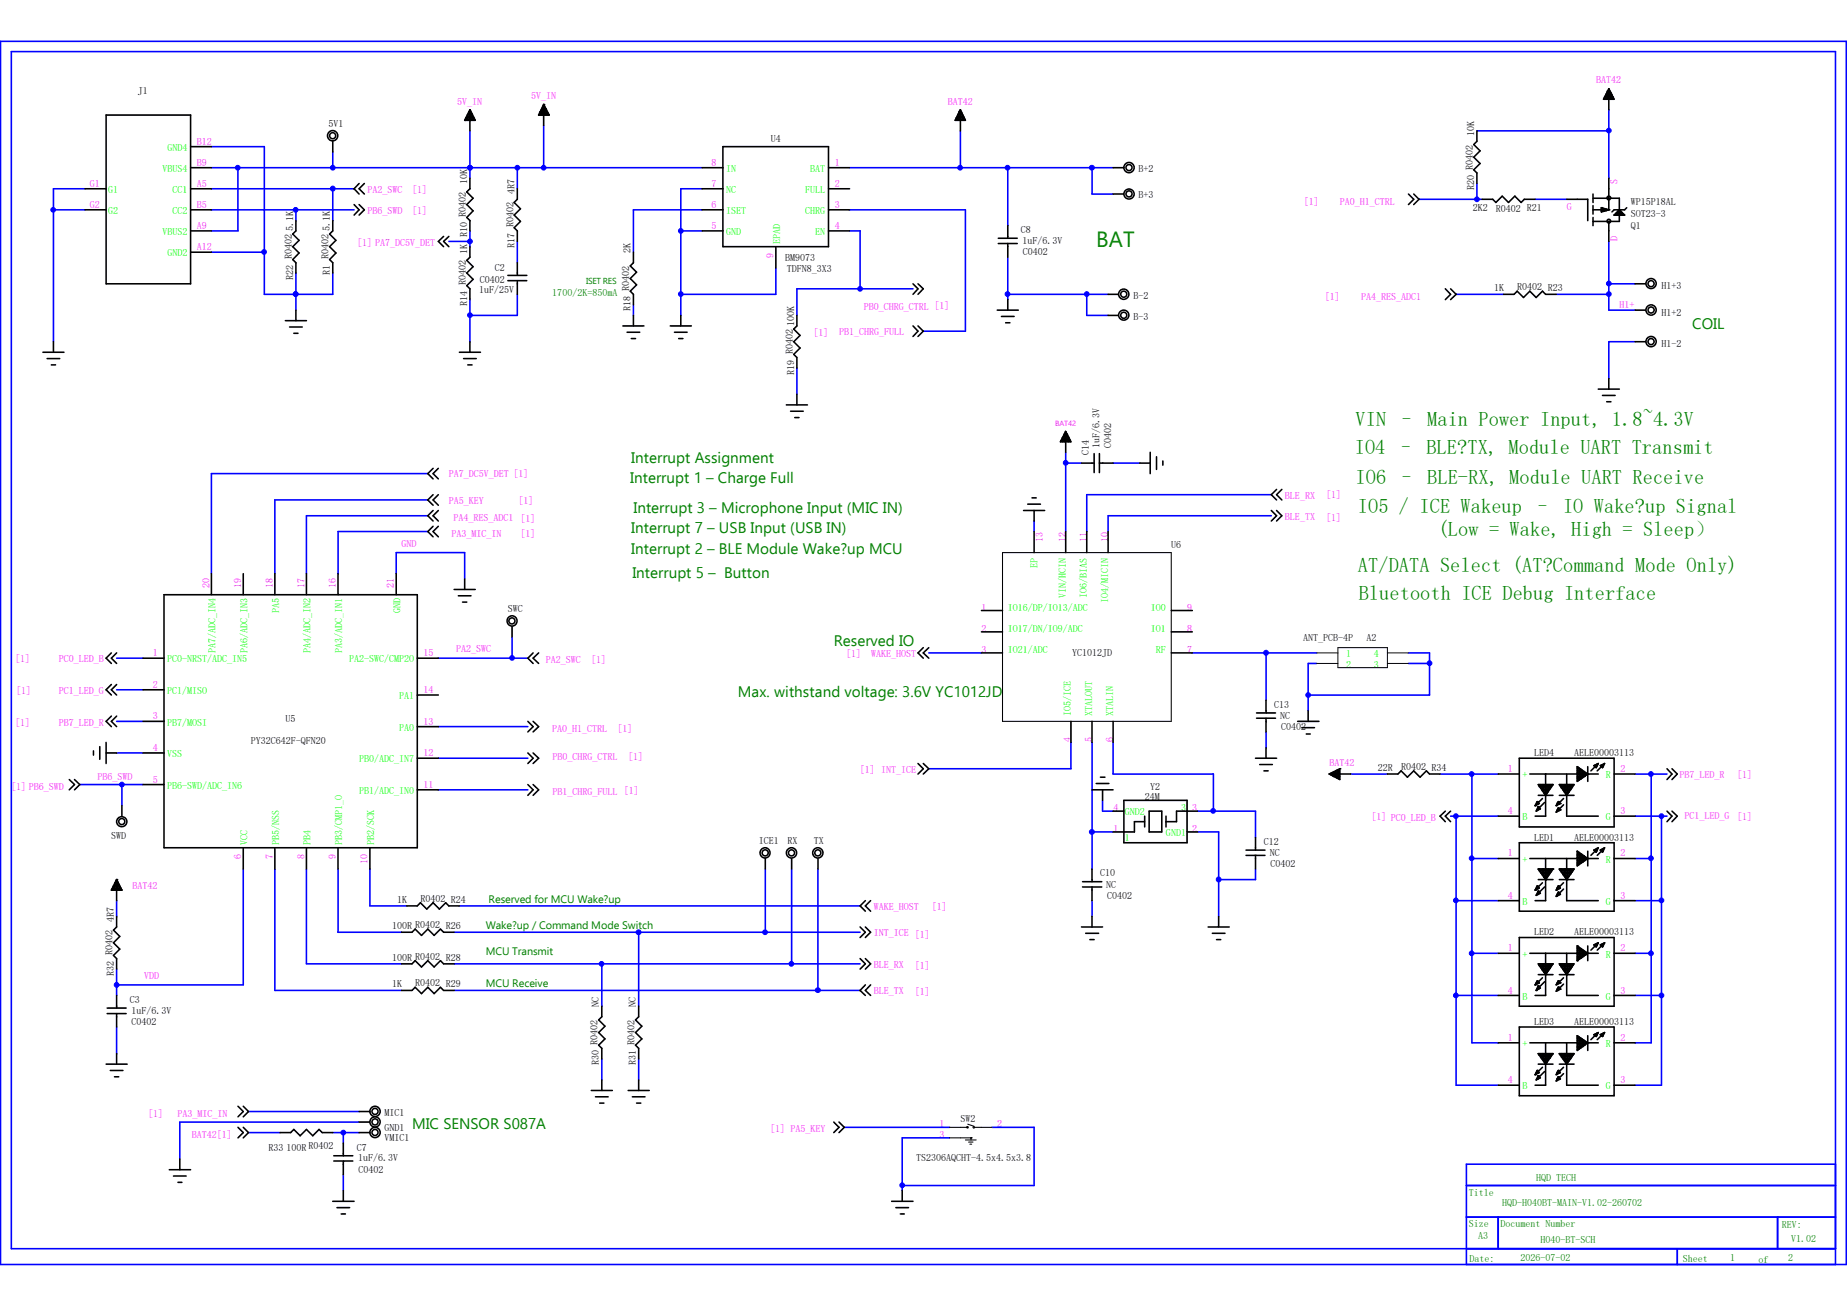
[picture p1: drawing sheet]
<svg xmlns="http://www.w3.org/2000/svg" width="297mm" height="210mm" viewBox="0 0 297 210" stroke-linecap="round" stroke-linejoin="round" font-family="sans-serif">
<g fill="none" stroke="#00f" stroke-width=".25">
<path d="M.1 6.6h296.8v196.7h-296.8zM258.7 17.7v11M8.6 33.7h5.1M13.7 30.4h-5.1v24.5M34 23.6h8.5v23.7h11v-3.4M34 27h78.9M34 30.4h22.9M34 33.7h22.9M38.3 27v10.1h-4.3M47.6 33.7v1.8M53.5 24.4v2.6M53.5 30.4v5.1"/>
<path d="M72.2 38.8h3.4M75.6 27h.1M75.6 21v7.7M75.6 37.1v2.6M83.2 27v3.4M83.2 38.8v3.4M87.4 20.2v6.8M109.5 37.1h3.4M112.9 30.4h-3.4v20.3M112.9 33.7h-11v6.9M136.6 27h42.4M136.6 37.1h1.7v9.3"/>
<path d="M136.6 33.7h18.6v19.6h-6.7M154.4 21v6M162.1 27v9.3M175.6 27v4.2h3.4M228.2 32h10.1M237.5 29.5v2.5M237.5 21h21.2M246.8 32h5.1M258.7 38.8v11.1h4.2M34 40.6h8.5M47.6 47.3h.1M47.6 43.9v6"/>
<path d="M75.6 48.2v6.7M83.2 47.3v3.4h-7.6M101.9 49v1.7M124.8 43.1v4.2h-15.3M128.1 59.2v4.2M146.8 46.4h-18.7v4.3M162.1 47.3h16.1M162.1 41.4v6.8M174.8 47.3v3.4h3.4M234.1 47.3h7.7M250.2 47.3h8.5M258.7 45.6h4.2"/>
<path d="M262.9 54.9h-4.2v6M68.8 76.2h-34.8v16M171.4 72.7v12.8M171.4 74.5h2.5M179 74.5h4.3M204.4 79.5h-29.6v6M63.7 92.2v-3.3h11v4.2M68.8 85.5h-14.4v6.7M68.8 82.9h-19.5v9.3M68.8 80.4h-24.6v11.8M166.3 83.8v1.7M204.4 82.9h-26.2v2.6"/>
<path d="M18.8 105.8h4.2M18.8 110.9h4.2M18.8 116h4.2M70.5 116.8h14.4M70.5 105.8h14.4M82.3 102.4v3.4M149.4 105h8.4M172.2 119.4v4.2h-22.8M175.6 119.4v20.3M179 119.4v5.1h16.1v5.9M191.7 105h20M203.6 105v7.6"/>
<path d="M203.6 117.7v2.5M211.7 106.7h-1.3v7.6M226.5 106.7h3.4M226.5 105h3.4v6.8h-19.5M12.8 126.2h10.2M18.8 121.1h4.2M19.6 126.2v3.3M39.1 139.7v18.7h-20.3M44.2 139.7v19.6h20.4M49.3 139.7v15.3h15.3M54.4 139.7v10.2h10.2M59.5 139.7v6h5.9"/>
<path d="M70.5 127h14.4M70.5 121.9h14.4M123.1 139.7v10.2M127.3 139.7v15.3M131.5 139.7v19.6M175.6 133.8h3.4M177.3 128.7v1.7h1.7M192.6 133.8h3.4v13.6M192.6 130.4h9.3v4.3M201.9 139.7v1.7h-5.9M217.2 124.5h5.9M231.6 124.5h9.3"/>
<path d="M233.3 131.2h7.6M234.1 131.2v43.3h6.8M236.7 124.5v43.2h4.2M236.7 138h4.2M262.9 124.5h5.2M262.9 131.2h5.2M262.9 138h2.6M265.5 124.5v43.2h-2.6M267.2 131.2v43.3h-4.3M18.8 144.8v2.6M18.8 155.8v4.3M73 155h65.3"/>
<path d="M73 159.3h65.3M73 149.9h65.3M73.9 145.7h64.4M96.8 155v6.8M102.7 149.9v11.9M175.6 144.8v2.6M234.1 144.8h6.8M236.7 153.3h4.2M262.9 153.3h2.6M262.9 144.8h4.3M18.8 165.1v4.3M40 178.7h17.7"/>
<path d="M96.8 170.3v3.4M102.7 170.3v3.4M234.1 160.1h6.8M262.9 160.1h4.3M40 182.1h5M53.5 182.1h4.2M55.2 182.1v1.7M55.2 188.9v2.5M57.7 180.4h-28.8v6M135.8 181.3h16.9M152.7 183h-7.6v8.4M159.5 181.3h6.8v9.3h-21.2"/>
<path d="M235.8 190.6h59.3M235.8 195.7h59.3M240.9 195.7v5.1M285.8 195.7v5.1M295.1 187.2h-59.3v16.1M269.7 200.8v2.5M295.1 200.8h-293.3v-192.5h293.3v195"/>
</g>
<circle cx="75.6" cy="38.8" r=".38" fill="#00f"/>
<circle cx="75.6" cy="38.8" r=".38" fill="none" stroke="#00f" stroke-width=".16"/>
<circle cx="75.6" cy="27" r=".38" fill="#00f"/>
<circle cx="75.6" cy="27" r=".38" fill="none" stroke="#00f" stroke-width=".16"/>
<circle cx="42.5" cy="40.5" r=".38" fill="#00f"/>
<circle cx="42.5" cy="40.5" r=".38" fill="none" stroke="#00f" stroke-width=".16"/>
<circle cx="38.2" cy="27" r=".38" fill="#00f"/>
<circle cx="38.2" cy="27" r=".38" fill="none" stroke="#00f" stroke-width=".16"/>
<circle cx="53.5" cy="30.3" r=".39" fill="#00f"/>
<circle cx="53.5" cy="30.3" r=".39" fill="none" stroke="#00f" stroke-width=".16"/>
<circle cx="47.5" cy="33.7" r=".38" fill="#00f"/>
<circle cx="47.5" cy="33.7" r=".38" fill="none" stroke="#00f" stroke-width=".16"/>
<circle cx="75.6" cy="27" r=".38" fill="#00f"/>
<circle cx="75.6" cy="27" r=".38" fill="none" stroke="#00f" stroke-width=".16"/>
<circle cx="53.5" cy="27" r=".38" fill="#00f"/>
<circle cx="53.5" cy="27" r=".38" fill="none" stroke="#00f" stroke-width=".16"/>
<circle cx="47.5" cy="47.3" r=".38" fill="#00f"/>
<circle cx="47.5" cy="47.3" r=".38" fill="none" stroke="#00f" stroke-width=".16"/>
<circle cx="75.6" cy="50.7" r=".38" fill="#00f"/>
<circle cx="75.6" cy="50.7" r=".38" fill="none" stroke="#00f" stroke-width=".16"/>
<circle cx="18.8" cy="158.4" r=".38" fill="#00f"/>
<circle cx="18.8" cy="158.4" r=".38" fill="none" stroke="#00f" stroke-width=".16"/>
<circle cx="154.4" cy="27" r=".38" fill="#00f"/>
<circle cx="154.4" cy="27" r=".38" fill="none" stroke="#00f" stroke-width=".16"/>
<circle cx="138.3" cy="46.4" r=".38" fill="#00f"/>
<circle cx="138.3" cy="46.4" r=".38" fill="none" stroke="#00f" stroke-width=".16"/>
<circle cx="162" cy="27" r=".38" fill="#00f"/>
<circle cx="162" cy="27" r=".38" fill="none" stroke="#00f" stroke-width=".16"/>
<circle cx="175.6" cy="27" r=".39" fill="#00f"/>
<circle cx="175.6" cy="27" r=".39" fill="none" stroke="#00f" stroke-width=".16"/>
<circle cx="162" cy="47.3" r=".38" fill="#00f"/>
<circle cx="162" cy="47.3" r=".38" fill="none" stroke="#00f" stroke-width=".16"/>
<circle cx="174.8" cy="47.3" r=".38" fill="#00f"/>
<circle cx="174.8" cy="47.3" r=".38" fill="none" stroke="#00f" stroke-width=".16"/>
<circle cx="55.2" cy="182.1" r=".38" fill="#00f"/>
<circle cx="55.2" cy="182.1" r=".38" fill="none" stroke="#00f" stroke-width=".16"/>
<circle cx="8.6" cy="33.7" r=".38" fill="#00f"/>
<circle cx="8.6" cy="33.7" r=".38" fill="none" stroke="#00f" stroke-width=".16"/>
<circle cx="258.7" cy="47.3" r=".38" fill="#00f"/>
<circle cx="258.7" cy="47.3" r=".38" fill="none" stroke="#00f" stroke-width=".16"/>
<circle cx="237.5" cy="32" r=".38" fill="#00f"/>
<circle cx="237.5" cy="32" r=".38" fill="none" stroke="#00f" stroke-width=".16"/>
<circle cx="258.7" cy="21" r=".38" fill="#00f"/>
<circle cx="258.7" cy="21" r=".38" fill="none" stroke="#00f" stroke-width=".16"/>
<circle cx="258.7" cy="45.6" r=".38" fill="#00f"/>
<circle cx="258.7" cy="45.6" r=".38" fill="none" stroke="#00f" stroke-width=".16"/>
<circle cx="83.2" cy="27" r=".38" fill="#00f"/>
<circle cx="83.2" cy="27" r=".38" fill="none" stroke="#00f" stroke-width=".16"/>
<circle cx="87.4" cy="27" r=".38" fill="#00f"/>
<circle cx="87.4" cy="27" r=".38" fill="none" stroke="#00f" stroke-width=".16"/>
<circle cx="82.3" cy="105.8" r=".38" fill="#00f"/>
<circle cx="82.3" cy="105.8" r=".38" fill="none" stroke="#00f" stroke-width=".16"/>
<circle cx="19.6" cy="126.2" r=".38" fill="#00f"/>
<circle cx="19.6" cy="126.2" r=".38" fill="none" stroke="#00f" stroke-width=".16"/>
<circle cx="109.5" cy="37.1" r=".38" fill="#00f"/>
<circle cx="109.5" cy="37.1" r=".38" fill="none" stroke="#00f" stroke-width=".16"/>
<circle cx="171.4" cy="74.4" r=".38" fill="#00f"/>
<circle cx="171.4" cy="74.4" r=".38" fill="none" stroke="#00f" stroke-width=".16"/>
<circle cx="229.9" cy="106.6" r=".38" fill="#00f"/>
<circle cx="229.9" cy="106.6" r=".38" fill="none" stroke="#00f" stroke-width=".16"/>
<circle cx="123" cy="149.9" r=".38" fill="#00f"/>
<circle cx="123" cy="149.9" r=".38" fill="none" stroke="#00f" stroke-width=".16"/>
<circle cx="127.3" cy="155" r=".38" fill="#00f"/>
<circle cx="127.3" cy="155" r=".38" fill="none" stroke="#00f" stroke-width=".16"/>
<circle cx="131.5" cy="159.2" r=".39" fill="#00f"/>
<circle cx="131.5" cy="159.2" r=".39" fill="none" stroke="#00f" stroke-width=".16"/>
<circle cx="210.4" cy="111.8" r=".38" fill="#00f"/>
<circle cx="210.4" cy="111.8" r=".38" fill="none" stroke="#00f" stroke-width=".16"/>
<circle cx="47.5" cy="47.3" r=".38" fill="#00f"/>
<circle cx="47.5" cy="47.3" r=".38" fill="none" stroke="#00f" stroke-width=".16"/>
<circle cx="175.6" cy="133.8" r=".39" fill="#00f"/>
<circle cx="175.6" cy="133.8" r=".39" fill="none" stroke="#00f" stroke-width=".16"/>
<circle cx="195.1" cy="130.4" r=".38" fill="#00f"/>
<circle cx="195.1" cy="130.4" r=".38" fill="none" stroke="#00f" stroke-width=".16"/>
<circle cx="196" cy="141.4" r=".39" fill="#00f"/>
<circle cx="196" cy="141.4" r=".39" fill="none" stroke="#00f" stroke-width=".16"/>
<circle cx="203.6" cy="105" r=".39" fill="#00f"/>
<circle cx="203.6" cy="105" r=".39" fill="none" stroke="#00f" stroke-width=".16"/>
<circle cx="96.7" cy="155" r=".38" fill="#00f"/>
<circle cx="96.7" cy="155" r=".38" fill="none" stroke="#00f" stroke-width=".16"/>
<circle cx="102.7" cy="149.9" r=".39" fill="#00f"/>
<circle cx="102.7" cy="149.9" r=".39" fill="none" stroke="#00f" stroke-width=".16"/>
<circle cx="109.5" cy="47.3" r=".38" fill="#00f"/>
<circle cx="109.5" cy="47.3" r=".38" fill="none" stroke="#00f" stroke-width=".16"/>
<circle cx="236.6" cy="124.5" r=".38" fill="#00f"/>
<circle cx="236.6" cy="124.5" r=".38" fill="none" stroke="#00f" stroke-width=".16"/>
<circle cx="236.6" cy="138" r=".38" fill="#00f"/>
<circle cx="236.6" cy="138" r=".38" fill="none" stroke="#00f" stroke-width=".16"/>
<circle cx="236.6" cy="153.3" r=".38" fill="#00f"/>
<circle cx="236.6" cy="153.3" r=".38" fill="none" stroke="#00f" stroke-width=".16"/>
<circle cx="234.1" cy="131.2" r=".38" fill="#00f"/>
<circle cx="234.1" cy="131.2" r=".38" fill="none" stroke="#00f" stroke-width=".16"/>
<circle cx="234.1" cy="144.8" r=".38" fill="#00f"/>
<circle cx="234.1" cy="144.8" r=".38" fill="none" stroke="#00f" stroke-width=".16"/>
<circle cx="234.1" cy="160.1" r=".38" fill="#00f"/>
<circle cx="234.1" cy="160.1" r=".38" fill="none" stroke="#00f" stroke-width=".16"/>
<circle cx="265.5" cy="124.5" r=".38" fill="#00f"/>
<circle cx="265.5" cy="124.5" r=".38" fill="none" stroke="#00f" stroke-width=".16"/>
<circle cx="265.5" cy="138" r=".38" fill="#00f"/>
<circle cx="265.5" cy="138" r=".38" fill="none" stroke="#00f" stroke-width=".16"/>
<circle cx="265.5" cy="153.3" r=".38" fill="#00f"/>
<circle cx="265.5" cy="153.3" r=".38" fill="none" stroke="#00f" stroke-width=".16"/>
<circle cx="267.2" cy="131.2" r=".38" fill="#00f"/>
<circle cx="267.2" cy="131.2" r=".38" fill="none" stroke="#00f" stroke-width=".16"/>
<circle cx="267.2" cy="144.8" r=".38" fill="#00f"/>
<circle cx="267.2" cy="144.8" r=".38" fill="none" stroke="#00f" stroke-width=".16"/>
<circle cx="267.2" cy="160.1" r=".38" fill="#00f"/>
<circle cx="267.2" cy="160.1" r=".38" fill="none" stroke="#00f" stroke-width=".16"/>
<circle cx="145.1" cy="190.6" r=".38" fill="#00f"/>
<circle cx="145.1" cy="190.6" r=".38" fill="none" stroke="#00f" stroke-width=".16"/>
<g fill="none" stroke="#000" stroke-width=".25">
<path d="M17.1 18.5h13.5v27.1h-13.5zM74.7 19.3h.1M74.8 19.2h1.5M74.9 18.9h1.3M75 18.9v.4M75.1 18.7h1M75.2 18.5h.8M75.2 18.4v.9M75.3 18.2h.6M75.4 18h.3M75.4 17.9v1.4M75.6 17.7v3.3"/>
<path d="M75.6 17.7l.8 1.6h-1.7M75.6 17.7l-.9 1.6M75.6 17.7h.1M75.7 17.8v1.5M75.9 18.3v1M76.2 18.8v.5M76.4 19.3h.1M86.6 18.5h.1M86.6 18.5h1.7M86.7 18.2h1.4M86.8 18v.5M86.9 18h1.1"/>
<path d="M87 17.7h.9M87.1 17.6v.9M87.1 17.5h.7M87.2 17.3h.5M87.3 17.1v1.4M87.3 17.1h.2M87.4 16.8h.1M87.4 16.8l.9 1.7h-1.7M87.4 16.8v3.4M87.4 16.8l-.8 1.7M87.5 17v1.5M87.8 17.4v1.1"/>
<path d="M88 17.9v.6M88.3 18.4v.1M153.7 19.2h1.5M153.8 18.9h1.3M153.8 18.9v.4M153.9 18.7h1v.6M154 18.5h.8M154 18.4v.9M154.1 18.2h.6M154.2 18h.4M154.2 17.9v1.4M154.4 17.7h.1"/>
<path d="M154.4 17.7l.8 1.6h-1.6zM154.4 17.7v3.3M154.5 17.8v1.5M154.7 18.2v1.1M155.2 19.2v.1M257.9 15.8h1.6M258 15.7v.3M258 15.6h1.4M258.1 15.4h1.1M258.2 15.2v.8M258.3 15.2h.9M258.4 14.9h.6"/>
<path d="M258.4 14.6v1.4M258.5 14.6h.4M258.7 14.4h.1M258.7 14.3v3.4M258.7 14.3l.8 1.7h-1.6zM259 14.7v1.3M259.2 15.2v.8M259.4 15.7v.3M13.7 30.4h3.4M13.7 33.7h3.4M30.6 30.4h3.4M30.6 33.7h3.4"/>
<path d="M30.6 23.6h3.4M30.6 27h3.4M30.6 37.1h3.4M47.6 35.5v1.6l-.5 .5 1 1.1-1 1 1 1-1 1 .5 .5v1.7M53.5 22.7v1.7M53.5 35.5v1.6l-.5 .5 1 1.1-1 1 1 1-1 1 .5 .5v1.7M56.9 32.9l.8 .8-.8 .9M57.7 32.9l.9 .8-.9 .9M57.7 29.5l-.8 .9 .8 .8M58.6 29.5l-.9 .9 .9 .8M71.3 38l-.8 .8 .8 .9M72.2 38l-.9 .8 .9 .9"/>
<path d="M75.6 28.7v1.7l-.5 .5 1 1-1 1 1 1-1 1.1 .5 .5v1.6M75.6 39.7v1.7l-.5 .5 1 1-1 1 1 1-1 1 .5 .5v1.8M83.2 30.4v1.6l-.5 .6 1 1-1 1 1 1-1 1 .5 .5v1.7M112.9 30.4h3.3M112.9 33.7h3.3M112.9 27h3.3M112.9 37.1h3.3M116.2 23.6h17v16.1h-17zM124.8 39.7v3.4M133.2 30.4h3.4M133.2 33.7h3.4M133.2 27h3.4"/>
<path d="M133.2 37.1h3.4M160.5 39.2h3.1M160.5 38.3h3.1M162.1 36.3v2M162.1 39.2v2.2M179 27h1.7M179 31.2h1.7M226.5 31.2l.8 .8-.8 .9M227.3 31.2l.9 .8-.9 .9M237.5 21v1.7l-.5 .5 1 1.1-1 1 1 1-1 1 .5 .5v1.7M238.3 32h1.7l.5 .6 1.1-1.1 1 1.1 1-1.1 1 1.1 .5-.6h1.7M251.9 32h3.4v3.5"/>
<path d="M256.2 33.7h2.5M256.2 31.2v1.4M256.2 33.1v1.3M256.2 35v1.3M256.2 31.9h4.2v1.8M257.5 33.4h.1M257.5 33.9h.8M257.5 33.4v.7l1.2-.4M257.5 33.4l1.2 .3M257.5 33.7h.8M257.8 33.5v.5M258 33.6v.4"/>
<path d="M258.2 33.6v.3M258.4 33.7v.1M258.7 33.7h.1M258.7 28.7v5M258.7 35.6v3.2M259.5 34.6l.9-.9 .8 .9zM259.7 34.5v.1M259.8 34.4h1.2M259.9 34.2v.4M260.1 34.1h.7M260.1 34v.6M260.3 33.9h.3"/>
<path d="M260.3 33.8v.8M260.4 34.6v1h-4.2M260.6 34v.6M260.9 34.2v.4M261.1 34.4v.2M261.6 33.4l-.4 .3h-1.7l-.3 .4M6.9 56.6h3.4M7.6 57.7h2M8.3 58.7h.6M8.6 54.9v1.7M30.6 40.6h3.4M45.9 51.6h3.4"/>
<path d="M46.6 52.6h2M47.2 53.6h.7M47.6 49.9v1.7M73.9 56.6h3.4M74.5 57.7h2.1M75.2 58.7h.7M75.6 54.9v1.7M81.7 45.1h3M81.7 44.3h3M83.2 42.2v2.1M83.2 45.1v2.2M100.2 52.4h3.3"/>
<path d="M100.8 53.4h2.1M101.5 54.4h.7M101.9 40.6v1.6l-.6 .6 1.1 1-1.1 1 1.1 1-1.1 1 .6 .5v1.7M101.9 50.7v1.7M107.8 52.4h3.4M108.5 53.4h2M109.1 54.4h.7M109.5 50.7v1.7M128.1 50.7v1.7l-.5 .5 1.1 1-1.1 1 1.1 1.1-1.1 1 .5 .5v1.7M146.8 45.6l.8 .8-.8 .9M146.8 52.4l.8 .9-.8 .8M147.6 45.6l.9 .8-.9 .9"/>
<path d="M147.6 52.4l.9 .9-.9 .8M160.4 49.9h3.3M161 50.9h2.1M161.7 51.9h.7M162.1 48.2v1.7M178.2 47.3h1.6M178.2 50.7h1.6M232.4 46.4l.9 .9-.9 .9M233.3 46.4l.8 .9-.8 .9M241.8 47.3h1.7l.5-.5 1 1 1-1 1 1 1-1 .5 .5h1.7M262.9 45.6h1.7M262.9 49.9h1.7"/>
<path d="M262.9 54.9h1.7M69.6 75.3l-.8 .9 .8 .8M69.6 79.5l-.8 .9 .8 .8M70.5 75.3l-.9 .9 .9 .8M70.5 79.5l-.9 .9 .9 .8M126.4 65.1h3.4M127.1 66.1h2.1M127.8 67.1h.7M128.1 63.4v1.7M170.6 70.9h1.5M170.6 70.8v.2M170.7 70.7h1.3"/>
<path d="M170.8 70.4h1.1M170.9 70.3v.7M171 70.2h.8M171.1 70h.6M171.1 69.8v1.2M171.2 69.7h.3M171.3 69.5h.1M171.3 69.4v1.6M171.4 69.4v3.3M171.4 69.4l.8 1.6h-1.7zM171.6 69.8v1.2M171.8 70.2v.8"/>
<path d="M172 70.7v.3M173.9 74.5h2M175.9 72.9v3.1M176.8 74.5h2.2M176.8 72.9v3.1M183.3 74.5h1.7M185 72.7v3.5M186 73.4v2.1M187 74.1v.7M205.3 78.7l-.9 .8 .9 .9M206.1 78.7l-.8 .8 .8 .9M257 62.6h3.4"/>
<path d="M257.7 63.6h2M258.4 64.6h.6M258.7 60.9v1.7M26.4 95.6h40.7v40.7h-40.7zM34 92.2v3.4M39.1 92.2v3.4M44.2 92.2v3.4M49.3 92.2v3.4M54.4 92.2v3.4M63.7 92.2v3.4M69.6 84.6l-.8 .9 .8 .8M69.6 82.1l-.8 .8 .8 .9"/>
<path d="M70.5 84.6l-.9 .9 .9 .8M70.5 82.1l-.9 .8 .9 .9M73 94.8h3.4M73.7 95.8h2M74.4 96.8h.7M74.7 93.1v1.7M157.8 98.2h3.4M164.6 82.1h3.4M165.3 81.1h2M165.9 80.1h.7M166.3 82.1v1.7M166.3 85.5v3.4"/>
<path d="M171.4 85.5v3.4M174.8 85.5v3.4M178.2 85.5v3.4M188.3 98.2h3.4M204.4 82.1l.9 .8-.9 .9M205.3 82.1l.8 .8-.8 .9M17.1 119.4v3.4M17.9 115.1l-.8 .9 .8 .8M17.9 105l-.8 .8 .8 .9M17.9 110.1l-.8 .8 .8 .9M18.8 115.1l-.9 .9 .9 .8M18.8 105l-.9 .8 .9 .9"/>
<path d="M18.8 110.1l-.9 .8 .9 .9M23 105.8h3.4M23 110.9h3.4M23 116h3.4M67.1 105.8h3.4M67.1 116.8h3.4M67.1 111.8h3.4M82.3 100.8v1.6M84.9 116l.8 .8-.8 .9M85.7 116l.9 .8-.9 .9M85.7 105l-.8 .8 .8 .9M86.6 105l-.9 .8 .9 .9"/>
<path d="M148.5 104.1l-.9 .9 .9 .8M149.4 104.1l-.9 .9 .9 .8M157.8 101.6h3.4M157.8 105h3.4M172.2 116v3.4M175.6 116v3.4M179 116v3.4M188.3 101.6h3.4M188.3 105h3.4M202.1 115.5h3M202.1 114.6h3M203.6 112.6v2"/>
<path d="M203.6 115.5v2.2M208.7 116h3.4M209.3 117h2.1M210.1 118h.6M210.4 114.3v1.7M11.1 125.3l.9 .9-.9 .8M12 125.3l.8 .9-.8 .8M15 120.7v.7M16 120.1v2M17.1 121.1h1.7M19.6 129.5v1.7M23 121.1h3.4"/>
<path d="M23 126.2h3.4M39.1 136.3v3.4M44.2 136.3v3.4M49.3 136.3v3.4M54.4 136.3v3.4M59.5 136.3v3.4M67.1 127h3.4M67.1 121.9h3.4M84.9 126.2l.8 .8-.8 .9M84.9 121.1l.8 .8-.8 .9M85.7 126.2l.9 .8-.9 .9M85.7 121.1l.9 .8-.9 .9"/>
<path d="M123.1 138v1.7M127.3 138v1.7M131.5 138v1.7M147.6 122.8l.9 .8-.9 .9M148.5 122.8l.9 .8-.9 .9M175.6 127h3.4M175.6 139.7v2.1M176.3 126h2M177 125h.7M177.3 127v1.7M179 130.4h1.7M180.7 128.7h10.2v6.8h-10.2z"/>
<path d="M184.1 131.2v1.8M184.1 132.1h-1.7v1.7h-3.4M184.8 130.4h2v3.4h-2zM187.5 131.2v1.8M190.9 133.8h1.7M192.6 130.4h-3.4v1.7h-1.7M200.4 137.5h3M200.4 136.7h3M201.9 121.9h3.4M201.9 134.7v2M201.9 137.5v2.2M202.6 122.9h2"/>
<path d="M203.2 124h.7M203.6 120.2v1.7M213.7 124.5h3.5M213.8 124.5h.1M214 124.6h1.4M214 124.3h1.4M214.1 124.3v.3M214.3 124.2v.6M214.4 124.8h1M214.5 124.1h.9M214.5 124.1v.8M214.8 124v1"/>
<path d="M214.9 125.1h.5M215 123.9h.4M215 123.8v1.3M215.3 123.7v1.5M215.4 125.3h.1M215.4 123.6h.1M215.4 123.6l-1.7 .9M215.4 123.6v1.7l-1.7-.8M223.1 124.5h1.7l.5-.5 1 1 1-1 1 1 1.1-1 .5 .5h1.7M232.4 130.4l-.8 .8 .8 .9M233.3 130.4l-.9 .8 .9 .9M240.9 124.5h3.4"/>
<path d="M240.9 131.2h3.4M240.9 138h3.4M244.3 121.9h15.2v11.1h-15.2zM244.3 135.5h15.2v11h-15.2zM246 124.5h7.6M246 138h7.6M246.8 129.5h.1M247.1 129.1h.3M247.1 129v.4M247.1 130.2v.2M247.1 130.3h.2M247.2 128.9h.1"/>
<path d="M247.2 128.9l-.4 .6M247.2 128.9l.3 .3-.7 .3M247.2 130h.5M247.3 129v.3h-.3M247.3 129.7v.5M247.3 129.8h.1M247.4 129.7h.1M247.4 126.2h2.3l-1.2 1.7zM247.4 127.9h2.3M247.4 129.7l-.4 .7 .7-.4M247.4 129.7l.3 .3M247.4 139.7h2.3l-1.2 1.7z"/>
<path d="M247.4 126.2h2.3M247.5 126.2v.3h2M247.5 129.9v.2M247.5 139.7v.3M247.5 140h2.1M247.7 126.7h1.6M247.8 126.2v.6M247.8 139.7v.7M247.9 127h1.3M248 126.2v1h1M248 139.7v1h1M248 128.4l-1 1"/>
<path d="M248.2 127.4h.7M248.2 126.2v1.3M248.2 139.7v1.4M248.4 127.7h.3M248.4 129l-1 1M248.5 126.2v1.6M248.5 139.7v1.7M248.5 127.9h.1M248.5 124.5v1.7M248.5 127.9v3.3h-1.7M248.5 138v1.7M248.8 126.2v1.4"/>
<path d="M248.8 139.7v1.4M249 126.2v1.1M249 139.7v1.1M249.2 126.2v.7M249.2 139.7v.8h-1.3M249.4 126.2v.3M249.4 139.7v.4M249.7 139.7h.1M249.7 126.2h.1M250.2 129.5h.1M250.3 130.5h.1M250.4 129.3h.3"/>
<path d="M250.4 130.3h.4M250.4 129.2v.3M250.4 130.2v.3M250.4 129.1h.4M250.5 130h.2M250.6 128.9h.1M250.6 129.9h.1M250.6 128.9l-.4 .6M250.6 128.9l.3 .3-.7 .3M250.6 129.9l.3 .3-.7 .4zM250.7 128.9v.4M250.7 130v.4"/>
<path d="M250.7 126.2h2.4l-1.2 1.7zM250.7 127.9h2.4M250.7 139.7h2.4l-1.2 1.7zM250.8 126.2h2.3M250.9 129.2h.1M250.9 130.2h.1M250.9 126.2v.2M250.9 139.7v.3M250.9 140h2M251 126.5h1.9M251.1 126.2v.5h1.6M251.1 139.7v.6h1.7"/>
<path d="M251.3 127h1.3M251.3 126.2v.8M251.3 139.7v.9M251.4 129.4l-1 1M251.4 128.4l-1 1M251.5 127.2h.9M251.6 127.4h.7M251.6 126.2v1.2M251.6 139.7v1.3h.7M251.8 127.7h.3M251.8 126.2v1.5M251.8 139.7v1.6"/>
<path d="M251.9 127.9h.1M251.9 124.5v1.7M251.9 127.9v3.3h5.1M251.9 138v1.7M252.1 126.2v1.5M252.1 139.7v1.6M252.3 126.2v1.2M252.3 139.7v1.2M252.6 126.2v.8M252.6 139.7v.9M252.8 126.2v.5M252.8 139.7v.5"/>
<path d="M253 126.2v.1M253 139.7v.2M253.6 123.4h.1M253.6 123.3l1.7 1.2-1.7 1.1zM253.6 136.9l1.7 1.1-1.7 1.2zM253.6 125.5h.2M253.6 125.1h.9M253.6 124.8h1.3M253.6 124.6h1.6M253.6 124.3h1.5M253.6 124.1h1.2M253.6 123.9h.8v1.2"/>
<path d="M253.6 123.6h.5M253.6 136.9h.1M253.6 139.1h.3M253.6 138.6h1M253.6 138.3h1.3M253.6 138.1h1.7M253.6 137.9h1.4M253.6 137.6h1.1M253.6 137.4h.8M253.6 137.2h.4M253.7 123.4v2.2M253.7 136.9v2.2"/>
<path d="M254 123.5v1.9M254 137.1v1.9M254.2 123.7v1.6h-.6M254.2 137.3v1.5h-.6M254.4 137.4v1.2M254.7 124v.9M254.7 137.6v.9M254.9 124.2v.6M254.9 137.8v.5M255.1 124.4v.2M255.1 137.9v.2M255.3 124.5h.1"/>
<path d="M255.3 138h.1M255.3 123.3v2.3M255.3 136.9v2.3M255.3 124.5h1.7M255.3 138h1.7M256.3 123.1h.1M256.3 136.7h.1M256.3 136.7h.5M256.3 123.1l.7-.3-.3 .6zM256.3 136.7l.7-.4-.3 .7zM256.4 123.1h.4M256.5 123v.4"/>
<path d="M256.5 136.6v.3M256.5 136.9h.3M256.6 123.4h.1M256.8 122.9h.1M256.8 122.9v.3M256.8 122.9l-1 1.1M256.8 136.5l-1 1M257 136.4h-.2v.4M257.3 123.1h.1M257.3 136.7h.1M257.3 136.7h.6M257.3 123.1l.7-.3-.3 .6z"/>
<path d="M257.3 136.7l.7-.4-.3 .7zM257.4 123.1h.5M257.5 123v.3M257.5 136.6v.3M257.6 123.4h.1M257.8 136.5v.4h-.2M257.8 136.4h.2M257.9 122.9l-1.1 1.1M257.9 136.5l-1.1 1M257.9 122.9h-.1v.4M258 122.8v.1M258 136.3v.1"/>
<path d="M259.5 124.5h3.4M259.5 131.2h3.4M259.5 138h3.4M268.1 130.4l.8 .8-.8 .9M268.1 123.6l.8 .9-.8 .8M268.9 130.4l.8 .8-.8 .9M268.9 123.6l.8 .9-.8 .8M17.9 143.1h1.7M18 143v.1M18.1 142.9h1.4M18.2 142.6h1.1M18.2 142.5v.6"/>
<path d="M18.3 142.4h.9M18.4 142.2h.7M18.5 142v1.1M18.5 141.9h.5M18.7 141.6h.2M18.7 141.5v1.6M18.8 141.4h.1M18.8 147.4v1.7l-.6 .5 1.1 1-1.1 1 1.1 1-1.1 1 .6 .5v1.7M18.8 141.4v3.4M18.8 141.4l.8 1.7h-1.7zM18.9 141.8v1.3M19.2 142.2v.9"/>
<path d="M19.4 142.7v.4M64.6 149.9h1.7l.5-.5 1 1 1-1 1 1 1-1 .5 .5h1.7M64.6 155h1.7l.5-.5 1 1 1-1 1 1 1-1 .5 .5h1.7M64.6 159.3h1.7l.5-.5 1 1 1-1 1 1 1-1 .5 .5h1.7M65.4 145.7h1.7l.5-.5 1 1 1-1 1.1 1 1-1 .5 .5h1.7M138.3 154.1l.8 .9-.8 .8M138.3 149.1l.8 .8-.8 .8M139.1 144.8l-.8 .9 .8 .8M139.1 154.1l.9 .9-.9 .8M139.1 158.4l-.8 .9 .8 .8M139.1 149.1l.9 .8-.9 .8M140 144.8l-.9 .9 .9 .8"/>
<path d="M140 158.4l-.9 .9 .9 .8M173.9 149.1h3.4M174.1 142.6h3.1M174.1 141.8h3.1M174.6 150.1h2.1M175.3 151.1h.6M175.6 142.6v2.2M175.6 147.4v1.7M194.3 149.1h3.4M194.9 150.1h2.1M195.6 151.1h.7M196 147.4v1.7"/>
<path d="M240.9 144.8h3.4M240.9 153.3h3.4M244.3 150.7h15.2v11.1h-15.2zM246 153.3h11M246.8 143.1h.1M246.8 158.4h.1M246.9 143.1h.1M246.9 158.3h.1M247 142.9h.4M247 159.3h.1M247 158h.5M247.1 142.6h.3"/>
<path d="M247.1 142.6v.4M247.1 157.9v.3M247.1 159v.2M247.1 157.8h.2M247.1 159h.4M247.2 142.5h.1M247.2 157.7h.1M247.2 142.5l-.4 .6M247.2 142.5l.3 .3-.7 .3M247.2 157.7l-.4 .7M247.2 157.7l.3 .3M247.2 158.8h.3v.2"/>
<path d="M247.2 143.6h.4M247.3 142.6v.3M247.3 143.3v.5M247.3 157.9v.3M247.3 158.5v.5M247.4 143.3h.1M247.4 158.5h.1M247.4 155h2.3l-1.2 1.7zM247.4 143.8h-.3v.1M247.4 141.4h2.3M247.4 143.3l.3 .3-.7 .4zM247.4 156.7h2.3"/>
<path d="M247.4 158.5l-.4 .8M247.4 158.5l.3 .4-.7 .4M247.5 155.2h2.1M247.5 143.5v.2M247.5 155v.3M247.5 158l-.7 .4M247.6 155.4h1.8M247.7 140.3h1.7M247.8 155v.6M247.8 155.7h1.5M247.9 155.9h1.2M248 155v1"/>
<path d="M248 141.9l-1 1.1M248 157.2l-1 1M248.1 156.1h.8M248.2 141h.7M248.2 155v1.3M248.3 156.4h.5M248.4 141.2h.3M248.4 142.6l-1 1M248.4 157.9l-1 1M248.5 156.6h.1M248.5 155v1.6M248.5 141.4h.1"/>
<path d="M248.5 156.7h.1M248.5 141.4v3.4h-1.7M248.5 153.3v1.7M248.5 156.7v3.4h-1.7M248.8 155v1.4M249 155v1.1M249.2 155v.7M249.4 155v.4M249.7 155h.1M250.3 143.1h.1M250.3 144.1h.1M250.3 158.3h.1"/>
<path d="M250.3 159.3h.3M250.4 142.9h.4M250.4 142.7v.3M250.4 143.8v.3M250.4 158v.3M250.4 159v.3M250.4 143.8h.5M250.4 158h.5M250.4 159h.4M250.5 142.6h.2M250.5 143.6h.2v.3M250.5 157.8h.2"/>
<path d="M250.6 142.5h.1M250.6 143.5h.1M250.6 157.7h.1M250.6 158.8h.1M250.6 142.5l.3 .3-.7 .3zM250.6 143.5l-.4 .6 .7-.3M250.6 143.5l.3 .3M250.6 157.7l-.4 .7 .7-.4M250.6 157.7l.3 .3M250.6 158.8l.3 .2-.7 .4zM250.7 142.5v.4M250.7 157.8v.4"/>
<path d="M250.7 158.8v.4M250.7 155h2.4l-1.2 1.7zM250.7 141.4h2.4M250.7 156.7h2.4M250.9 158h.1M250.9 159h.1M250.9 142.7v.1M250.9 143.8h.1M250.9 155v.2h2.1M251 155.4h1.8M251.1 155v.5M251.2 155.7h1.4"/>
<path d="M251.2 140.5h1.4M251.3 155v.9M251.3 155.9h1.2M251.4 140.7h1M251.4 143l-1 1M251.4 141.9l-1 1.1M251.4 158.2l-1 1.1M251.4 157.2l-1 1M251.5 156.1h.8M251.6 155v1.2M251.7 156.4h.5M251.8 141.2h.3"/>
<path d="M251.8 155v1.5M251.8 156.6h.2M251.9 141.4h.1M251.9 156.7h.1M251.9 141.4v3.4h5.1M251.9 153.3v1.7M251.9 156.7v3.4h5.1M252.1 155v1.5M252.3 155v1.2M252.6 155v.8M252.8 155v.4M253 155v.1"/>
<path d="M253.6 154.5h.1M253.6 152.1h.1M253.6 152.1v2.4M253.6 152.4h.4v1.8M253.6 152.1l1.7 1.2M253.6 154.2h.4M253.6 154h.7M253.6 153.8h1.1M253.6 153.5h1.4M253.6 153.1h1.4M253.6 152.8h1M253.6 152.6h.7"/>
<path d="M253.7 152.2v2.2M254.2 152.5v1.6M254.4 152.7v1.2M254.7 152.9v.8M254.9 153v.6M255.1 153.2v.2M255.3 153.3h.1M255.3 152.1v2.4M255.3 153.3l-1.7 1.2M256.3 151.9h.1M256.3 151.9l.7-.3-.3 .7zM256.4 151.9h.5"/>
<path d="M256.5 152.1h.3M256.5 151.8v.4M256.8 151.7v.3M256.8 151.8l-1 1M256.9 151.6h.1M257.3 151.9h.1M257.3 151.9l.7-.3-.3 .7zM257.4 151.9h.5M257.5 151.8v.3M257.5 152.1h.3M257.8 151.8v.3M257.9 151.8l-1.1 1"/>
<path d="M257.9 151.6h.1M258 151.6v.1M259.5 144.8h3.4M259.5 153.3h3.4M17.1 171.1h3.3M17.2 163h3.1M17.2 162.1h3.1M17.7 172.1h2.1M18.4 173.1h.7M18.8 160.1v2M18.8 163v2.1M18.8 169.4v1.7"/>
<path d="M38.3 177.9l.8 .8-.8 .9M39.1 177.9l.9 .8-.9 .9M57.7 178.7h1.8M95.1 175.3h3.4M95.8 176.4h2M96.4 177.4h.7M96.8 161.8v1.7l-.5 .5 1 1-1 1 1 1-1 1.1 .5 .5v1.7M96.8 173.7v1.6M101 175.3h3.4M101.7 176.4h2M102.4 177.4h.6M102.7 161.8v1.7l-.5 .5 1 1-1 1 1 1-1 1.1 .5 .5v1.7"/>
<path d="M102.7 173.7v1.6M240.9 160.1h3.4M240.9 167.7h3.4M240.9 174.5h3.4M244.3 165.1h15.2v11.1h-15.2zM246 167.7h7.6M246.8 172.8h.1M246.9 172.8h.1M247 172.5h.4M247.1 172.3v.3M247.1 172.3h.3M247.2 172.1h.1"/>
<path d="M247.2 172.1l.3 .4-.7 .3M247.2 172.1l-.4 .7M247.2 173.2h.4M247.3 172.3v.3M247.3 173v.5M247.4 173h.1M247.4 173.5h-.3v.1M247.4 169.4h2.3l-1.2 1.7zM247.4 169.5h2.3M247.4 171.1h2.3M247.4 173l.3 .3-.7 .4zM247.5 169.4v.3"/>
<path d="M247.5 173.1v.3M247.5 169.7h2.1M247.7 169.9h1.7M247.8 169.4v.7M248 169.4v1h1M248 171.6l-1 1M248.2 170.6h.7M248.2 169.4v1.3M248.4 170.9h.3M248.4 172.3l-1 1M248.5 169.4v1.7M248.5 171.1h.1"/>
<path d="M248.5 167.7v1.7M248.5 171.1v3.4h-1.7M248.8 169.4v1.4M249 169.4v1.1M249.2 169.4v.8h-1.3M249.4 169.4v.4M249.7 169.4v.1M250.3 172.8h.1M250.3 173.7h.1M250.4 172.5h.4M250.4 172.4v.3M250.4 173.4v.3"/>
<path d="M250.4 173.5h.5M250.5 172.3h.2M250.5 173.2h.2v.4M250.6 172.1h.1M250.6 173.1h.1M250.6 172.1l.3 .4-.7 .3zM250.6 173.1l-.4 .7 .7-.3M250.6 173.1l.3 .4M250.7 172.2v.4M250.7 169.4h2.4l-1.2 1.7zM250.7 169.5h2.4M250.7 171.1h2.4"/>
<path d="M250.9 169.4v.2M250.9 172.4v.1M250.9 173.4v.1M250.9 169.7h2M251.1 169.4v.6M251.1 169.9h1.7M251.2 170.2h1.4M251.3 169.4v.9M251.4 170.4h1M251.4 172.6l-1 1.1M251.4 171.6l-1 1M251.6 169.4v1.2h.7"/>
<path d="M251.8 170.9h.3M251.8 169.4v1.6M251.9 171.1h.1M251.9 167.7v1.7M251.9 171.1v3.4h5.1M252.1 169.4v1.5M252.3 169.4v1.2M252.6 169.4v.9M252.8 169.4v.5M253 169.4v.1M253.6 166.5l1.7 1.2-1.7 1.2zM253.6 166.6h.1"/>
<path d="M253.6 168.7h.3M253.6 168.3h1M253.6 168h1.3M253.6 167.8h1.7M253.6 167.6h1.4M253.6 167.3h1.1M253.6 167h.8M253.6 166.8h.4M253.7 166.6v2.2M254 166.8v1.9M254.2 166.9v1.6h-.6M254.4 167.1v1.2"/>
<path d="M254.7 167.3v.8M254.9 167.4v.6M255.1 167.6v.2M255.3 167.7h.1M255.3 166.5v2.4M255.3 167.7h1.7M256.3 166.4h.1M256.3 166.4l.7-.4-.3 .7zM256.3 166.4h.5M256.5 166.2v.4M256.5 166.6h.3M256.8 166.2l-1 1"/>
<path d="M257 166.1h-.2v.3M257.3 166.4h.1M257.3 166.4h.6M257.3 166.4l.7-.4-.3 .7zM257.5 166.2v.3M257.6 166.6h.2M257.8 166.2v.3M257.8 166.1h.2M257.9 166.2l-1.1 1M258 166v.1M259.5 160.1h3.4M259.5 167.7h3.4"/>
<path d="M259.5 174.5h3.4M27.2 188.1h3.4M27.9 189.1h2M28.6 190.1h.7M28.9 186.4v1.7M38.3 181.3l.8 .8-.8 .9M39.1 181.3l.9 .8-.9 .9M45 182.1h1.7l.5-.5 1.1 1 1-1 1 1 1-1 .5 .5h1.7M53.5 193.2h3.4M53.7 186.7h3M53.7 185.8h3M54.2 194.2h2"/>
<path d="M54.9 195.2h.6M55.2 183.8v2M55.2 186.7v2.2M55.2 191.4v1.8M57.7 180.4h1.8M57.7 182.1h1.8M134.1 180.4l.8 .9-.8 .8M134.9 180.4l.9 .9-.9 .8M143.4 193.2h3.4M144.1 194.2h2M144.8 195.2h.6M145.1 191.4v1.8"/>
<circle cx="53.5" cy="21.8" r=".83"/>
<circle cx="53.5" cy="21.8" r=".49"/>
<circle cx="181.5" cy="26.9" r=".83"/>
<circle cx="181.5" cy="26.9" r=".49"/>
<circle cx="181.5" cy="31.2" r=".49"/>
<circle cx="181.6" cy="31.2" r=".82"/>
<circle cx="258.7" cy="35.6" r=".3"/>
<circle cx="258.7" cy="31.8" r=".3"/>
<circle cx="180.7" cy="47.3" r=".83"/>
<circle cx="180.7" cy="47.3" r=".49"/>
<circle cx="180.7" cy="50.7" r=".49"/>
<circle cx="180.7" cy="50.7" r=".82"/>
<circle cx="265.5" cy="49.8" r=".83"/>
<circle cx="265.5" cy="54.9" r=".83"/>
<circle cx="265.5" cy="54.9" r=".49"/>
<circle cx="265.5" cy="49.8" r=".49"/>
<circle cx="265.5" cy="45.6" r=".49"/>
<circle cx="265.5" cy="45.6" r=".82"/>
<circle cx="82.3" cy="99.8" r=".49"/>
<circle cx="82.3" cy="99.8" r=".81"/>
<circle cx="19.6" cy="132.1" r=".49"/>
<circle cx="19.6" cy="132.1" r=".82"/>
<circle cx="123" cy="137.1" r=".81"/>
<circle cx="123" cy="137.1" r=".49"/>
<circle cx="127.3" cy="137.1" r=".83"/>
<circle cx="127.3" cy="137.1" r=".49"/>
<circle cx="131.5" cy="137.1" r=".83"/>
<circle cx="131.5" cy="137.1" r=".49"/>
<circle cx="60.3" cy="178.7" r=".83"/>
<circle cx="60.3" cy="178.7" r=".49"/>
<circle cx="60.3" cy="182.1" r=".83"/>
<circle cx="60.3" cy="180.4" r=".83"/>
<circle cx="60.3" cy="180.4" r=".49"/>
<circle cx="60.3" cy="182.1" r=".49"/>
</g>
<g fill="none" stroke="#000" stroke-width=".17">
<path d="M161.2 88.9h27.1v27.1h-27.1zM154.4 181.3h1M154.4 183h1.7M155.2 183.3h1.8M155.4 181.3h.1M155.6 180.8l1 .3M155.7 183.6h.8M156 184h.3M156.1 183h.1M156.1 183v.3M156.8 181.3h1"/>
<circle cx="155.6" cy="181.3" r=".13"/>
<circle cx="156.6" cy="181.3" r=".13"/>
</g>
<path d="M211.7 105h3.4M211.7 106.7h3.4M215.1 104.1h8v3.3h-8zM223.1 105h3.4M223.1 106.7h3.4M152.7 181.3h1.7M152.7 183h1.7M157.8 181.3h1.7" fill="none" stroke="#000" stroke-width=".16"/>
<text font-size="3.5" fill="#008000" x="176.3" y="39.7">BAT</text>
<g font-size="3.3" fill="#008000">
<text x="218" y="68.5">VIN – Main Power Input, 1.8~4.3V</text>
<text x="217.8" y="72.9">IO4 – BLE?TX, Module UART Transmit</text>
<text x="218" y="77.9">IO6 – BLE-RX, Module UART Receive</text>
<text x="218.4" y="82.4">IO5 / ICE Wakeup – IO Wake?up Signal</text>
<text x="231.2" y="86.1">(Low = Wake, High = Sleep）</text>
<text x="218.4" y="91.9">AT/DATA Select (AT?Command Mode Only)</text>
<text x="218.5" y="96.5">Bluetooth ICE Debug Interface</text>
</g>
<g font-size="2.5" fill="#008000">
<text x="272.1" y="52.9">COIL</text>
<text x="101.3" y="77.7">Interrupt 1 – Charge Full</text>
<text x="101.5" y="74.5">Interrupt Assignment</text>
<text x="101.9" y="82.4">Interrupt 3 – Microphone Input (MIC IN)</text>
<text x="101.5" y="85.6">Interrupt 7 – USB Input (USB IN)</text>
<text x="101.5" y="89">Interrupt 2 – BLE Module Wake?up MCU</text>
<text x="101.7" y="93">Interrupt 5 – Button</text>
<text x="134.1" y="103.9">Reserved IO</text>
<text x="118.7" y="112.1">Max. withstand voltage: 3.6V YC1012JD</text>
<text x="66.3" y="181.6">MIC SENSOR S087A</text>
</g>
<g font-size="1.8" fill="#008000">
<text x="78.1" y="149.4">Wake?up / Command Mode Switch</text>
<text x="78.6" y="145.2">Reserved for MCU Wake?up</text>
<text x="78.1" y="153.6">MCU Transmit</text>
<text x="78.1" y="158.8">MCU Receive</text>
</g>
<g font-size="1.6">
<text x="22.2" y="15.1">J1</text>
<text x="52.8" y="20.4">5V1</text>
<text x="124" y="22.9">U4</text>
<text x="237.1" y="21.9" transform="rotate(-90 237.1 21.9)">10K</text>
<text x="75.1" y="29.5" transform="rotate(-90 75.1 29.5)">10K</text>
<text x="183" y="27.6">B+2</text>
<text x="82.7" y="31.2" transform="rotate(-90 82.7 31.2)">4R7</text>
<text x="183" y="31.9">B+3</text>
<text x="236.8" y="33.9">2K2</text>
<text x="237.1" y="30.6" transform="rotate(-90 237.1 30.6)">R20 R0402</text>
<text x="240.5" y="34.1">R0402 R21</text>
<text x="262.3" y="32.9">WP15P18AL</text>
<text x="262.3" y="35">SOT23-3</text>
<text x="47.1" y="37.1" transform="rotate(-90 47.1 37.1)">5.1K</text>
<text x="53" y="37.1" transform="rotate(-90 53 37.1)">5.1K</text>
<text x="75.1" y="40.8" transform="rotate(-90 75.1 40.8)">1K</text>
<text x="75.1" y="38.2" transform="rotate(-90 75.1 38.2)">R10 R0402</text>
<text x="82.7" y="39.9" transform="rotate(-90 82.7 39.9)">R17 R0402</text>
<text x="101.4" y="40.6" transform="rotate(-90 101.4 40.6)">2K</text>
<text x="126.2" y="42">BM9073</text>
<text x="164.2" y="37.5">C8</text>
<text x="164.4" y="39.2">1uF/6.3V</text>
<text x="164.5" y="41.1">C0402</text>
<text x="262.3" y="36.9">Q1</text>
<text x="47.1" y="45" transform="rotate(-90 47.1 45)">R22 R0402</text>
<text x="53" y="44.2" transform="rotate(-90 53 44.2)">R1 R0402</text>
<text x="77" y="47.2">1uF/25V</text>
<text x="77.1" y="45.5">C0402</text>
<text x="79.5" y="43.6">C2</text>
<text x="126.5" y="43.8">TDFN8_3X3</text>
<text x="240.2" y="46.8">1K</text>
<text x="244" y="46.7">R0402 R23</text>
<text x="267.2" y="46.5">H1+3</text>
<text x="75.1" y="49.2" transform="rotate(-90 75.1 49.2)">R14 R0402</text>
<text x="101.4" y="50.1" transform="rotate(-90 101.4 50.1)">R18 R0402</text>
<text x="127.7" y="52.4" transform="rotate(-90 127.7 52.4)">100K</text>
<text x="182.2" y="48">B-2</text>
<text x="182.2" y="51.4">B-3</text>
<text x="267.2" y="50.8">H1+2</text>
<text x="267.2" y="55.8">H1-2</text>
<text x="127.7" y="60.2" transform="rotate(-90 127.7 60.2)">R19 R0402</text>
<text x="175.1" y="73.1" transform="rotate(-90 175.1 73.1)">C14</text>
<text x="176.8" y="72.1" transform="rotate(-90 176.8 72.1)">1uF/6.3V</text>
<text x="178.7" y="72" transform="rotate(-90 178.7 72)">C0402</text>
<text x="188.3" y="88.2">U6</text>
<text x="81.7" y="98.3">SWC</text>
<text x="172.4" y="105.5">YC1012JD</text>
<text x="209.5" y="103.1">ANT_PCB-4P</text>
<text x="219.7" y="103.1">A2</text>
<text x="204.9" y="113.8">C13</text>
<text x="40.3" y="119.6">PY32C642F-QFN20</text>
<text x="45.9" y="116.2">U5</text>
<text x="205.9" y="115.7">NC</text>
<text x="206" y="117.4">C0402</text>
<text x="221.6" y="124">22R</text>
<text x="225.3" y="123.8">R0402 R34</text>
<text x="246.7" y="121.6">LED4</text>
<text x="253.1" y="121.6">AELE00003113</text>
<text x="184.1" y="128.7">24M</text>
<text x="185" y="127">Y2</text>
<text x="17.9" y="135">SWD</text>
<text x="122" y="135.7">ICE1</text>
<text x="126.6" y="135.7">RX</text>
<text x="130.9" y="135.7">TX</text>
<text x="203.2" y="135.8">C12</text>
<text x="204.2" y="137.7">NC</text>
<text x="246.7" y="135.2">LED1</text>
<text x="253.1" y="135.2">AELE00003113</text>
<text x="176.9" y="140.9">C10</text>
<text x="177.9" y="142.8">NC</text>
<text x="204.3" y="139.4">C0402</text>
<text x="18.3" y="148.3" transform="rotate(-90 18.3 148.3)">4R7</text>
<text x="63" y="149.4">100R R0402 R26</text>
<text x="63.8" y="145.2">1K</text>
<text x="67.6" y="145">R0402 R24</text>
<text x="178" y="144.5">C0402</text>
<text x="63" y="154.5">100R R0402 R28</text>
<text x="246.7" y="150.4">LED2</text>
<text x="253.1" y="150.4">AELE00003113</text>
<text x="18.3" y="156.9" transform="rotate(-90 18.3 156.9)">R32 R0402</text>
<text x="20.9" y="161.3">C3</text>
<text x="63" y="158.8">1K</text>
<text x="66.8" y="158.5">R0402 R29</text>
<text x="96.3" y="161.9" transform="rotate(-90 96.3 161.9)">NC</text>
<text x="102.2" y="161.9" transform="rotate(-90 102.2 161.9)">NC</text>
<text x="21.2" y="163">1uF/6.3V</text>
<text x="21.2" y="164.9">C0402</text>
<text x="246.7" y="164.8">LED3</text>
<text x="253.1" y="164.8">AELE00003113</text>
<text x="96.3" y="171.3" transform="rotate(-90 96.3 171.3)">R30 R0402</text>
<text x="102.2" y="171.3" transform="rotate(-90 102.2 171.3)">R31 R0402</text>
<text x="61.8" y="179.4">MIC1</text>
<text x="43.2" y="185">R33</text>
<text x="46.1" y="185">100R R0402</text>
<text x="57.4" y="185">C7</text>
<text x="61.8" y="181.8">GND1</text>
<text x="61.8" y="183.5">VMIC1</text>
<text x="154.4" y="180.4">SW2</text>
<text x="57.6" y="186.7">1uF/6.3V</text>
<text x="57.7" y="188.6">C0402</text>
<text x="147.3" y="186.7">TS2306AQCHT-4.5x4.5x3.8</text>
</g>
<g font-size="1.6" fill="#f0f">
<text x="73.5" y="16.8">5V_IN</text>
<text x="85.4" y="16">5V_IN</text>
<text x="152.4" y="16.8">BAT42</text>
<text x="256.7" y="13.4">BAT42</text>
<text x="31.7" y="23.2">B12</text>
<text x="31.7" y="26.6">B9</text>
<text x="114.4" y="26.6">8</text>
<text x="134.2" y="26.6">1</text>
<text x="260.1" y="29.5" transform="rotate(-90 260.1 29.5)">S</text>
<text x="14.4" y="30">G1</text>
<text x="14.4" y="33.4">G2</text>
<text x="31.7" y="30">A5</text>
<text x="31.7" y="33.4">B5</text>
<text x="59.1" y="34.4">PB6_SWD</text>
<text x="59.1" y="31">PA2_SWC</text>
<text x="66.3" y="34.4">[1]</text>
<text x="66.3" y="31">[1]</text>
<text x="114.4" y="30">7</text>
<text x="114.4" y="33.4">6</text>
<text x="134.2" y="30">2</text>
<text x="134.2" y="33.4">3</text>
<text x="209.7" y="32.9">[1]</text>
<text x="215.4" y="32.9">PA0_H1_CTRL</text>
<text x="252" y="33.7">G</text>
<text x="31.7" y="36.8">A9</text>
<text x="31.7" y="40.2">A12</text>
<text x="57.4" y="39.5">[1] PA7_DC5V_DET</text>
<text x="114.4" y="36.8">5</text>
<text x="124.4" y="41.5" transform="rotate(-90 124.4 41.5)">9</text>
<text x="134.2" y="36.8">4</text>
<text x="260.1" y="38.8" transform="rotate(-90 260.1 38.8)">D</text>
<text x="134.9" y="53.8">PB1_CHRG_FULL</text>
<text x="138.9" y="49.9">PB0_CHRG_CTRL [1]</text>
<text x="213" y="48.2">[1]</text>
<text x="218.9" y="48.2">PA4_RES_ADC1</text>
<text x="260.4" y="49.6">H1+</text>
<text x="130.8" y="54.1">[1]</text>
<text x="72.2" y="76.7">PA7_DC5V_DET [1]</text>
<text x="72.2" y="81.1">PA5_KEY</text>
<text x="72.9" y="83.8">PA4_RES_ADC1</text>
<text x="83.4" y="81.1">[1]</text>
<text x="83.7" y="83.9">[1]</text>
<text x="206.6" y="83.6">BLE_TX</text>
<text x="206.6" y="80.2">BLE_RX</text>
<text x="213.2" y="83.8">[1]</text>
<text x="213.2" y="80.1">[1]</text>
<text x="64.6" y="88">GND</text>
<text x="72.6" y="86.3">PA3_MIC_IN</text>
<text x="83.7" y="86.3">[1]</text>
<text x="167.7" y="87.1" transform="rotate(-90 167.7 87.1)">13</text>
<text x="171.4" y="87.1" transform="rotate(-90 171.4 87.1)">12</text>
<text x="174.8" y="87.1" transform="rotate(-90 174.8 87.1)">11</text>
<text x="178.2" y="87.1" transform="rotate(-90 178.2 87.1)">10</text>
<text x="33.7" y="94.6" transform="rotate(-90 33.7 94.6)">20</text>
<text x="38.8" y="94.6" transform="rotate(-90 38.8 94.6)">19</text>
<text x="43.9" y="94.6" transform="rotate(-90 43.9 94.6)">18</text>
<text x="48.9" y="94.6" transform="rotate(-90 48.9 94.6)">17</text>
<text x="54" y="94.6" transform="rotate(-90 54 94.6)">16</text>
<text x="63.3" y="94.6" transform="rotate(-90 63.3 94.6)">21</text>
<text x="157.8" y="98.2">1</text>
<text x="157.8" y="101.6">2</text>
<text x="190.9" y="98.2">9</text>
<text x="190.9" y="101.6">8</text>
<text x="2.5" y="106.5">[1]</text>
<text x="9.5" y="106.5">PC0_LED_B</text>
<text x="24.6" y="105.5">1</text>
<text x="68.1" y="105.5">15</text>
<text x="73.4" y="104.8">PA2_SWC</text>
<text x="87.8" y="106.7">PA2_SWC</text>
<text x="95.1" y="106.7">[1]</text>
<text x="136.1" y="105.7">[1]</text>
<text x="140.1" y="105.7">WAKE_HOST</text>
<text x="157.8" y="105">3</text>
<text x="190.9" y="105">7</text>
<text x="2.6" y="111.6">[1]</text>
<text x="9.5" y="111.6">PC1_LED_G</text>
<text x="24.6" y="110.6">2</text>
<text x="68.1" y="111.4">14</text>
<text x="2.5" y="116.7">[1]</text>
<text x="9.5" y="116.7">PB7_LED_R</text>
<text x="24.6" y="115.7">3</text>
<text x="68.1" y="116.5">13</text>
<text x="88.8" y="117.7">PA0_H1_CTRL</text>
<text x="99.3" y="117.7">[1]</text>
<text x="172.2" y="119.4" transform="rotate(-90 172.2 119.4)">4</text>
<text x="175.6" y="119.4" transform="rotate(-90 175.6 119.4)">5</text>
<text x="179" y="119.4" transform="rotate(-90 179 119.4)">6</text>
<text x="15.7" y="125.3">PB6_SWD</text>
<text x="24.6" y="120.7">4</text>
<text x="24.6" y="125.9">5</text>
<text x="68.1" y="121.6">12</text>
<text x="88.9" y="122.3">PB0_CHRG_CTRL</text>
<text x="101" y="122.3">[1]</text>
<text x="138.3" y="124.3">[1] INT_ICE</text>
<text x="213.8" y="123.1">BAT42</text>
<text x="242.5" y="124.1">1</text>
<text x="260.6" y="124.1">2</text>
<text x="270.1" y="125.1">PB7_LED_R</text>
<text x="279.4" y="125.1">[1]</text>
<text x="1.8" y="127">[1] PB6_SWD</text>
<text x="68.1" y="126.7">11</text>
<text x="88.9" y="127.9">PB1_CHRG_FULL [1]</text>
<text x="179" y="130.4">4</text>
<text x="191.7" y="130.4">3</text>
<text x="220.5" y="131.9">[1] PC0_LED_B</text>
<text x="242.5" y="130.9">4</text>
<text x="260.6" y="130.9">3</text>
<text x="270.9" y="131.7">PC1_LED_G</text>
<text x="279.4" y="131.8">[1]</text>
<text x="179" y="133.8">1</text>
<text x="191.7" y="133.8">2</text>
<text x="242.5" y="137.7">1</text>
<text x="260.6" y="137.7">2</text>
<text x="21.3" y="143">BAT42</text>
<text x="38.8" y="138.2" transform="rotate(-90 38.8 138.2)">6</text>
<text x="43.9" y="138.2" transform="rotate(-90 43.9 138.2)">7</text>
<text x="48.9" y="138.2" transform="rotate(-90 48.9 138.2)">8</text>
<text x="54" y="138.2" transform="rotate(-90 54 138.2)">9</text>
<text x="59.1" y="139" transform="rotate(-90 59.1 139)">10</text>
<text x="140.5" y="146.3">WAKE_HOST</text>
<text x="149.9" y="146.3">[1]</text>
<text x="242.5" y="144.5">4</text>
<text x="260.6" y="144.5">3</text>
<text x="140.5" y="155.7">BLE_RX</text>
<text x="140.5" y="150.6">INT_ICE [1]</text>
<text x="147.1" y="155.8">[1]</text>
<text x="242.5" y="153">1</text>
<text x="260.6" y="153">2</text>
<text x="23.2" y="157.4">VDD</text>
<text x="140.5" y="159.9">BLE_TX</text>
<text x="147.1" y="160.1">[1]</text>
<text x="242.5" y="159.8">4</text>
<text x="260.6" y="159.8">3</text>
<text x="242.5" y="167.4">1</text>
<text x="260.6" y="167.4">2</text>
<text x="23.8" y="179.6">[1]</text>
<text x="28.5" y="179.6">PA3_MIC_IN</text>
<text x="242.5" y="174.2">4</text>
<text x="260.6" y="174.2">3</text>
<text x="30.9" y="183">BAT42[1]</text>
<text x="123.9" y="181.9">[1] PA5_KEY</text>
<text x="151.1" y="181.3">1</text>
<text x="151.1" y="183">3</text>
<text x="160.4" y="181.3">2</text>
</g>
<g font-size="1.6" fill="#0f0">
<text x="26.1" y="27.6">VBUS4</text>
<text x="26.9" y="24.3">GND4</text>
<text x="116.8" y="27.6">IN</text>
<text x="130.3" y="27.6">BAT</text>
<text x="17.4" y="31">G1</text>
<text x="17.4" y="34.4">G2</text>
<text x="27.7" y="31">CC1</text>
<text x="27.7" y="34.4">CC2</text>
<text x="116.8" y="31">NC</text>
<text x="116.8" y="34.4">ISET</text>
<text x="129.5" y="31">FULL</text>
<text x="129.5" y="34.4">CHRG</text>
<text x="26.1" y="37.8">VBUS2</text>
<text x="26.9" y="41.2">GND2</text>
<text x="116.8" y="37.8">GND</text>
<text x="125.4" y="39.2" transform="rotate(-90 125.4 39.2)">EPAD</text>
<text x="131.1" y="37.8">EN</text>
<text x="166.8" y="91.3" transform="rotate(-90 166.8 91.3)">EP</text>
<text x="44.9" y="98.6" transform="rotate(-90 44.9 98.6)">PA5</text>
<text x="64.4" y="98.6" transform="rotate(-90 64.4 98.6)">GND</text>
<text x="162.1" y="98.2">IO16/DP/IO13/ADC</text>
<text x="162.1" y="101.6">IO17/DN/IO9/ADC</text>
<text x="171.4" y="96.1" transform="rotate(-90 171.4 96.1)">VIN/HCIN</text>
<text x="174.8" y="96.1" transform="rotate(-90 174.8 96.1)">IO6/BIAS</text>
<text x="178.2" y="96.9" transform="rotate(-90 178.2 96.9)">IO4/MICIN</text>
<text x="185.1" y="98.2">IO0</text>
<text x="185.1" y="101.6">IO1</text>
<text x="26.9" y="106.5">PC0-NRST/ADC_IN5</text>
<text x="34.7" y="105" transform="rotate(-90 34.7 105)">PA7/ADC_IN4</text>
<text x="39.8" y="105" transform="rotate(-90 39.8 105)">PA6/ADC_IN3</text>
<text x="50" y="105" transform="rotate(-90 50 105)">PA4/ADC_IN2</text>
<text x="55" y="105" transform="rotate(-90 55 105)">PA3/ADC_IN1</text>
<text x="56.1" y="106.5">PA2-SWC/CMP2O</text>
<text x="162.1" y="105">IO21/ADC</text>
<text x="185.9" y="105">RF</text>
<text x="216.5" y="105.7">1</text>
<text x="216.5" y="107.4">2</text>
<text x="220.9" y="107.4">3</text>
<text x="220.9" y="105.7">4</text>
<text x="26.9" y="111.6">PC1/MISO</text>
<text x="64.2" y="112.4">PA1</text>
<text x="26.9" y="116.7">PB7/MOSI</text>
<text x="64.2" y="117.5">PA0</text>
<text x="172.2" y="115.1" transform="rotate(-90 172.2 115.1)">IO5/ICE</text>
<text x="175.6" y="115.1" transform="rotate(-90 175.6 115.1)">XTALOUT</text>
<text x="179" y="115.1" transform="rotate(-90 179 115.1)">XTALIN</text>
<text x="26.9" y="121.8">VSS</text>
<text x="57.7" y="122.6">PB0/ADC_IN7</text>
<text x="244.8" y="125.1">+</text>
<text x="258.2" y="125.1">R</text>
<text x="26.9" y="126.8">PB6-SWD/ADC_IN6</text>
<text x="57.7" y="127.7">PB1/ADC_IN0</text>
<text x="180.8" y="131.1">GND2</text>
<text x="189.9" y="130.4">3</text>
<text x="244.8" y="131.9">B</text>
<text x="258.2" y="131.9">G</text>
<text x="39.8" y="135.8" transform="rotate(-90 39.8 135.8)">VCC</text>
<text x="44.9" y="135.8" transform="rotate(-90 44.9 135.8)">PB5/NSS</text>
<text x="50" y="135.8" transform="rotate(-90 50 135.8)">PB4</text>
<text x="55" y="135.8" transform="rotate(-90 55 135.8)">PB3/CMP1_O</text>
<text x="60.2" y="135.8" transform="rotate(-90 60.2 135.8)">PB2/SCK</text>
<text x="180.8" y="135.2">1</text>
<text x="187.5" y="134.5">GND1</text>
<text x="244.8" y="138.7">+</text>
<text x="258.2" y="138.7">R</text>
<text x="244.8" y="145.5">B</text>
<text x="258.2" y="145.5">G</text>
<text x="244.8" y="154">+</text>
<text x="258.2" y="154">R</text>
<text x="244.8" y="160.7">B</text>
<text x="258.2" y="160.7">G</text>
<text x="244.8" y="168.4">+</text>
<text x="258.2" y="168.4">R</text>
<text x="244.8" y="175.2">B</text>
<text x="258.2" y="175.2">G</text>
</g>
<g font-size="1.6" fill="#008000">
<text x="88.8" y="47.7">1700/2K=850mA</text>
<text x="247" y="189.9">HQD TECH</text>
<text x="236.2" y="192.3">Title</text>
<text x="236.2" y="197.3">Size</text>
<text x="241.3" y="197.3">Document Number</text>
<text x="241.6" y="194">HQD-H040BT-MAIN-V1.02-260702</text>
<text x="286.5" y="197.4">REV:</text>
<text x="236.3" y="202.9">Date:</text>
<text x="237.7" y="199.3">A3</text>
<text x="244.5" y="202.8">2026-07-02</text>
<text x="247.7" y="199.9">H040-BT-SCH</text>
<text x="270.6" y="202.9">Sheet</text>
<text x="278.2" y="202.8">1</text>
<text x="282.8" y="203">of</text>
<text x="287.5" y="202.8">2</text>
<text x="288" y="199.8">V1.02</text>
</g>
<text font-size="1.4" fill="#008000" x="94.2" y="45.6">ISET RES</text>
<text font-size="1.2" fill="#f0f" x="169.7" y="68.5">BAT42</text>
</svg>
